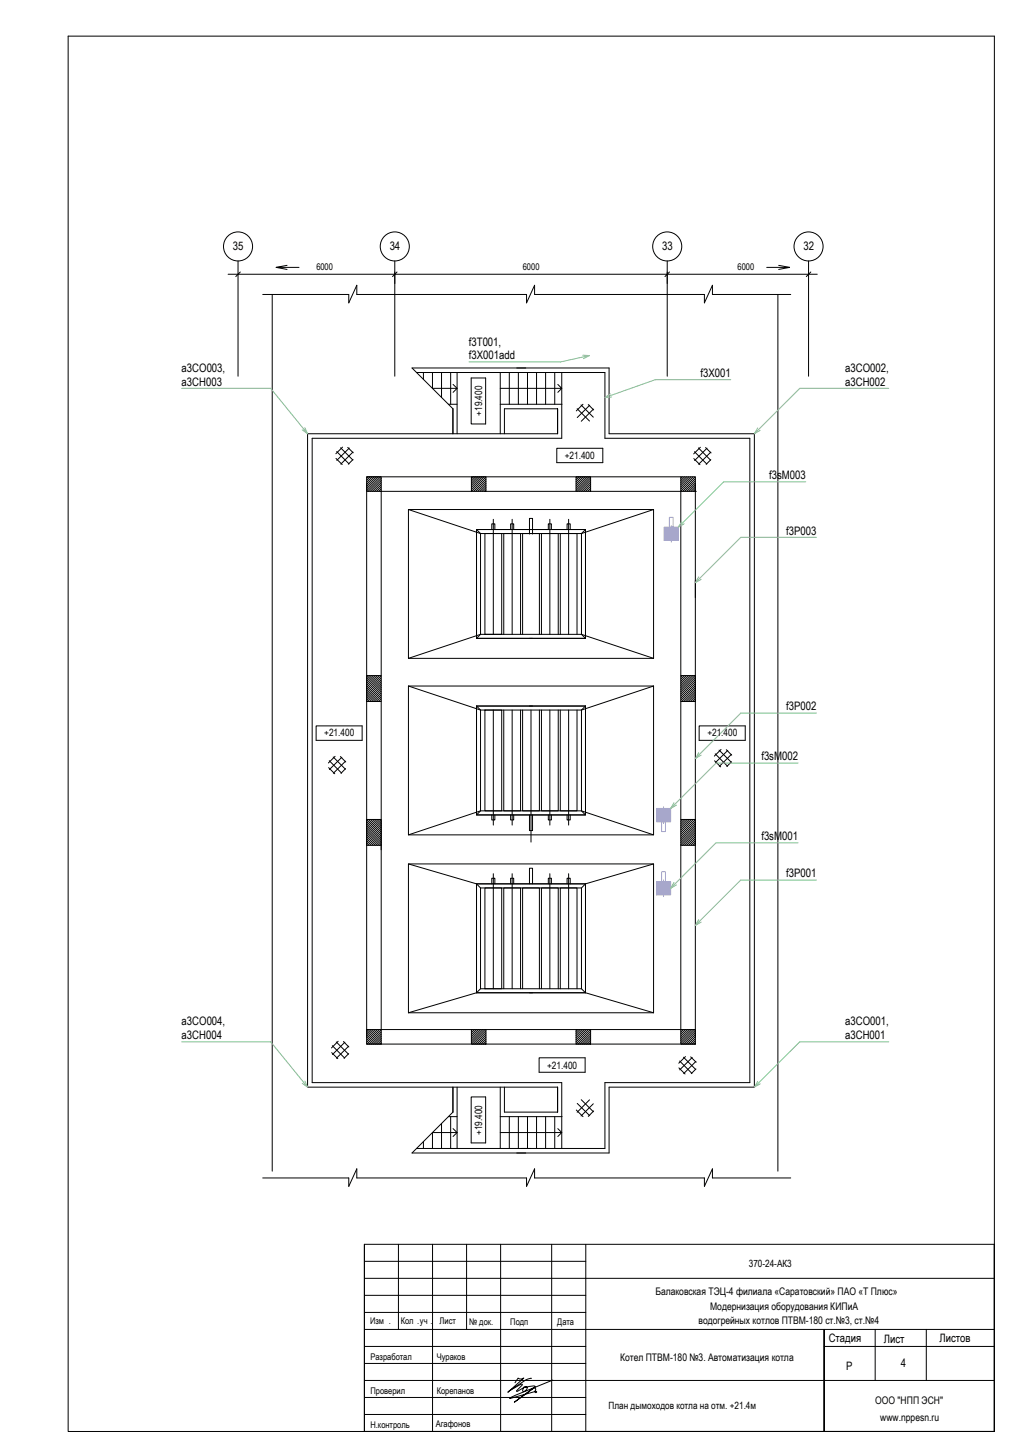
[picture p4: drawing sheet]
<svg xmlns="http://www.w3.org/2000/svg" width="297mm" height="420mm" viewBox="0 0 297 420" stroke-linecap="round" stroke-linejoin="round" font-family="sans-serif">
<g fill="none" stroke="#000" stroke-width=".29">
<path d="M19.7 10.5h268.5v404.6h-268.5zM66.1 79.5h170.7M69 75.7v33.4M69.6 78.9l-1.3 1.3M80 77.5l3.2 .6M83.2 76.9l-3.2 .6h6.7M114.4 75.7v33.4M115.1 78.9l-1.4 1.3M193.4 75.7v33.4M194 78.9l-1.3 1.3M222.2 77.5h6.6l-3.1 .6M225.7 76.9l3.1 .6"/>
<path d="M234.3 75.7v33.4M235 78.9l-1.3 1.3M76.1 85.4h25v2.4l2.3-5.1v2.7h49.2v2.4l2.3-5.1v2.7h49.2v2.4l2.4-5.1v2.7h22.7M78.9 85.4v254.2M225.4 85.4v254.2M120.7 108h54.6v19.1h42v186.8h-42v19.1h-54.6M122.7 108v2M125.3 108v4.6h7.2l-1.2 1.2M128 108v7.3M129.9 117.2h2.6M130.6 108v9.2M131.3 111.5l1.2 1.1"/>
<path d="M132.5 108v17.8M136.5 109.6h4.2v13.3h-4.2zM145 117.2h17.9M145 108v17.8M147.6 108v9.2M150.2 108v9.2M152.9 108v9.2M155.5 108v9.2M158.1 108v9.2M160.8 108v9.2M161.6 118.5h-15.4v7.3M161.6 111.5l1.2 1.1h-17.8"/>
<path d="M162.8 112.6l-1.2 1.2M162.8 108v19.1h-72.3v186.8h72.3v19.1M167.3 118.5l3.5 3.6M168.4 117.4l3.5 3.6M169 117.2l-2 1.9M170.5 117.3l1.5 1.6M170.9 117.5l-3.6 3.6M172 118.6l-3.6 3.6M97.4 132.9l1.8 1.8M97.6 130.9l3.6 3.6M98.7 129.8l3.6 3.6M99.3 129.6l-2 2"/>
<path d="M100.8 129.7l1.6 1.6M101.2 129.9l-3.6 3.6M102.3 131.1l-3.5 3.5M102.3 133.2l-1.4 1.4M106.3 138.3h91M106.3 138.3h4.2v4.2h-4.2zM106.6 138.3l-.3 .3M107.2 138.3l-.9 1M107.8 138.3l-1.5 1.6M108.5 138.3l-2.2 2.2M109.1 138.3l-2.8 2.8M109.7 138.3l-3.4 3.4"/>
<path d="M110.3 138.3l-4 4M110.5 139.9l-2.6 2.6M110.5 139.3l-3.2 3.2M110.5 138.7l-3.8 3.8M131.3 125.8v-7.3l-11.9-11.8h57.1v19.1h42.1v189.4h-42.1v19.1h-57.1l11.9-11.8v-7.3M136.6 138.3h4.2v4.2h-4.2zM137.2 138.3l-.6 .6M137.8 138.3l-1.2 1.2M138.4 138.3l-1.8 1.8M139 138.3l-2.4 2.4M139.7 138.3l-3.1 3M140.3 138.3l-3.7 3.6"/>
<path d="M140.8 139.6l-2.9 2.9M140.8 138.9l-3.5 3.6M140.8 138.3l-4.1 4.2h-26.2M161.4 130h13.3v4.2h-13.3zM161.6 125.8h-72.5v189.4h72.5M161.6 125.8v-7.3v7.3M166.9 138.3h4.3v4.2h-4.3zM167.2 138.3l-.3 .2M167.8 138.3l-.9 .8M168.4 138.3l-1.5 1.4M169 138.3l-2.1 2M169.6 138.3l-2.7 2.6"/>
<path d="M170.2 138.3l-3.3 3.3M170.9 138.3l-4 3.9M171.2 139.8l-2.7 2.7M171.2 139.2l-3.3 3.3M171.2 138.6l-3.9 3.9M197.3 138.3h4.2v4.2h-4.2zM197.8 138.3l-.5 .4M198.4 138.3l-1.1 1M199 138.3l-1.7 1.7M199.6 138.3l-2.3 2.3M200.2 138.3l-2.9 2.9M200.8 138.3l-3.5 3.5"/>
<path d="M201.1 133l1.7 1.7M201.3 131l3.5 3.6M201.4 138.3l-4.1 4.1M201.5 139.4l-3.1 3.1M201.5 138.8l-3.7 3.7M202.4 129.9l3.5 3.5M203 129.7l-2 1.9M204.5 129.8l1.6 1.5M204.9 130l-3.6 3.5M206 131.1l-3.5 3.5M206 133.3l-1.4 1.3M106.3 140.3v160.5"/>
<path d="M110.5 142.5v156h26.1M110.5 142.4l-.1 .1M110.5 141.8l-.8 .7M110.5 141.2l-1.4 1.3M110.5 140.5l-2 2M118.4 147.7h71v43.2M118.4 147.7v43.2l20.9-7-1.2 1.2M118.4 147.7l20.9 7-1.2-1.2M138.1 153.5h31.6v31.6h-31.6zM139.3 154.7h29.2v29.2h-29.2zM140.5 154.7h4.9v29.2h-4.9zM140.8 142.5h26.1"/>
<path d="M140.8 142l-.5 .5M140.8 141.4l-1.1 1.1M140.8 140.8l-1.7 1.7M140.8 140.2l-2.3 2.3M142.5 153.5v-1.6h.9v1.6M143 150.6v33.3M148 153.5v-1.6h.9v1.6M148.4 150.6v33.3M153.4 154.9v-4.6h.9v4.6M158.9 153.5v-1.6h.9v1.6M159.3 150.6v33.3M164.3 153.5v-1.6h.9v1.6"/>
<path d="M164.8 150.6v33.3M171.2 142.5h26.1v156h-26.1l-4.3 4.2M171.2 142.2l-.3 .3M171.2 141.6l-.9 .9M171.2 141l-1.5 1.5M171.2 140.4l-2.1 2.1M189.4 147.7l-20.9 7 1.2-1.2M201.5 140.3v160.5M201.5 142.5h.1M201.5 141.9l-.6 .6M201.5 141.2l-1.2 1.3M201.5 140.6l-1.8 1.9"/>
<path d="M201.5 140l-2.4 2.5M106.3 196.4l4.2 4.2M106.3 197l4.2 4.2M106.3 197.6l4.2 4.2M106.3 198.2l4.2 4.3M106.3 198.9l4.2 4.2M106.3 199.5l3.9 3.9M106.4 195.9l4.1 4.1M107 195.9l3.5 3.5M107.6 195.9l2.9 2.9M108.2 195.9l2.3 2.3M108.8 195.9l1.7 1.6"/>
<path d="M109.4 195.9l1.1 1M110 195.9l.5 .4M110.5 195.9h-4.2v7.5h4.2M118.4 198.9v43.2l20.9-7-1.2 1.2M118.4 198.9l20.9 7-1.2-1.2M118.4 198.9h71M118.4 190.9h71M146 183.9v-29.2h4.9v29.2M151.4 183.9v-29.2h4.9v29.2M153.4 185.1h.9M156.9 183.9v-29.2h4.9v29.2M162.4 183.9v-29.2h4.8v29.2"/>
<path d="M168.5 183.9l1.2 1.2M168.5 183.9l20.9 7M189.4 198.9l-20.9 7M189.4 198.9v43.2h-71M197.3 195.9h4.2v7.5h-4.2M197.7 195.9l-.4 .4M198.4 195.9l-1.1 1M198.9 195.9l-1.6 1.6M199.6 195.9l-2.3 2.3M200.2 195.9l-2.9 2.9M200.8 195.9l-3.5 3.5M201.4 195.9l-4.1 4.1"/>
<path d="M201.5 196.4l-4.2 4.2M201.5 197l-4.2 4.2M201.5 197.6l-4.2 4.2M201.5 198.2l-4.2 4.3M201.5 198.9l-4.2 4.2M201.5 199.5l-3.9 3.9M91.6 210.5h13.3v4.2h-13.3zM96.6 219.5l3.5 3.5M97.1 219.3l-1.9 1.9M98.6 219.4l1.6 1.6M99.1 219.6l-3.6 3.5M106.3 200.1l3.3 3.3"/>
<path d="M106.3 200.7l2.7 2.7M106.3 201.3l2.1 2.1M106.3 201.9l1.4 1.5M106.3 202.5l.8 .9M106.3 203.1l.2 .3M138.1 204.7h31.6v31.6h-31.6zM139.3 205.9h29.2v29.2h-29.2zM140.5 205.9h4.9v29.2h-4.9zM143 205.9v33.3M146 205.9v29.2h4.9v-29.2M148.4 205.9v33.3M151.4 205.9v29.2h4.9v-29.2"/>
<path d="M153.4 204.7h.9M153.9 205.9v38.3M156.9 205.9v29.2h4.9v-29.2M159.3 205.9v33.3M162.4 205.9v29.2h4.8v-29.2M164.8 205.9v33.3M169.7 204.7l-1.2 1.2M201.5 203.1l-.2 .3M201.5 202.5l-.9 .9M201.5 201.9l-1.5 1.5M201.5 201.3l-2.1 2.1M201.5 200.7l-2.7 2.7"/>
<path d="M201.5 200.1l-3.3 3.3M202.6 210.5h13.4v4.2h-13.4zM207.3 218.6l3.5 3.6M208.4 217.5l3.5 3.5M209 217.3l-2 1.9M210.5 217.4l1.5 1.6M210.9 217.6l-3.6 3.5M212 218.7l-3.6 3.5M95.2 222.6l1.8 1.8M95.4 220.6l3.6 3.6M100.1 220.7l-3.5 3.5M100.1 222.9l-1.3 1.3"/>
<path d="M106.3 237.7l4.2 4.2M106.3 238.3l4.2 4.2M106.3 238.9l4.2 4.2M106.3 239.5l4.2 4.2M106.8 237.6l3.7 3.7M107.4 237.6l3.1 3.1M108 237.6l2.5 2.5M108.6 237.6l1.9 1.8M109.2 237.6l1.3 1.2M109.9 237.6l.6 .6M142.5 236.3v1.5h.9v-1.5M148 236.3v1.5h.9v-1.5"/>
<path d="M153.4 236.3v4.5h.9v-4.5M158.9 236.3v1.5h.9v-1.5M164.3 236.3v1.5h.9v-1.5M169.7 236.3l-1.2-1.2 20.9 7M197.3 237.6h4.2v7.5h-4.2M197.9 237.6l-.6 .6M198.5 237.6l-1.2 1.2M199.1 237.6l-1.8 1.8M199.7 237.6l-2.4 2.5M200.3 237.6l-3 3.1M201 237.6l-3.7 3.7M201.5 237.7l-4.2 4.2"/>
<path d="M201.5 238.3l-4.2 4.2M201.5 238.9l-4.2 4.2M201.5 239.5l-4.2 4.2M207.1 220.6l1.8 1.8M212 220.9l-1.4 1.4M106.3 241.3l3.7 3.8M106.3 240.1l4.2 4.2M106.3 240.7l4.2 4.2M106.3 242l3.1 3.1M106.3 242.6l2.5 2.5M106.3 243.2l1.9 1.9M106.3 243.8l1.3 1.3"/>
<path d="M106.3 244.4l.7 .7M106.3 245v.1M110.5 245.1h-4.2v-7.5h4.2v8.8M118.4 250.5h71v43.2M138.1 256.3h31.6v31.6h-31.6zM139.3 257.5l-1.2-1.2-19.7-5.8v43.2M139.3 257.5h29.2v29.2h-29.2zM140.5 257.5h4.9v29.2h-4.9zM142.5 256.3v-1.6h.9v1.6M143 253.3v33.4M148 256.3v-1.6h.9v1.6M148.4 253.3v33.4"/>
<path d="M153.4 256.3v-4.5h.9v4.5M158.9 256.3v-1.6h.9v1.6M159.3 253.3v33.4M164.3 256.3v-1.6h.9v1.6M164.8 253.3v33.4M189.4 250.5l-19.7 5.8-1.2 1.2M201.5 245l-.1 .1M201.5 244.4l-.7 .7M201.5 243.8l-1.3 1.3M201.5 243.2l-1.9 1.9M201.5 242.6l-2.5 2.5M201.5 240.1l-4.2 4.2"/>
<path d="M201.5 240.7l-4.2 4.2M201.5 242l-3.1 3.1M201.5 241.3l-3.8 3.8M106.3 298.5h4.2v4.2h-4.2zM106.3 298.5v.1M106.9 298.5l-.6 .7M107.5 298.5l-1.2 1.3M108.1 298.5l-1.8 1.9M108.7 298.5l-2.4 2.5M109.3 298.5l-3 3.1M110 298.5l-3.7 3.7M110.5 299.9l-2.9 2.8"/>
<path d="M110.5 299.3l-3.5 3.4M110.5 298.6l-4.1 4.1M118.4 293.7h71M136.6 298.5h4.2v4.2h-4.2zM136.9 298.5l-.3 .3M137.5 298.5l-.9 .9M138.1 287.9l-19.7 5.8M138.1 298.5l-1.5 1.5M138.7 298.5l-2.1 2.2M139.3 286.7l-1.2 1.2M139.3 298.5l-2.7 2.8M139.9 298.5l-3.3 3.4"/>
<path d="M140.5 298.5l-3.9 4M140.8 298.5h26.1M140.8 299.5l-3.2 3.2M140.8 298.9l-3.9 3.8M146 286.7v-29.2h4.9v29.2M151.4 286.7v-29.2h4.9v29.2M153.4 287.9h.9M156.9 286.7v-29.2h4.9v29.2M162.4 286.7v-29.2h4.8v29.2M166.9 298.5h4.3v4.2h-4.3zM167.5 298.5l-.6 .6M168.1 298.5l-1.2 1.2"/>
<path d="M168.5 286.7l1.2 1.2M168.7 298.5l-1.8 1.8M169.3 298.5l-2.4 2.4M169.7 287.9l19.7 5.8M169.9 298.5l-3 3M170.5 298.5l-3.6 3.6M171.2 299.7l-3.1 3M171.2 299.1l-3.7 3.6M197.3 298.5h4.2v4.2h-4.2zM197.4 298.5l-.1 .2M198.1 298.5l-.8 .8M198.7 298.5l-1.4 1.4"/>
<path d="M199.3 298.5l-2 2M199.9 298.5l-2.6 2.6M200.5 298.5l-3.2 3.2M201.1 298.5l-3.8 3.8M201.5 300l-2.8 2.7M201.5 299.4l-3.4 3.3M201.5 298.7l-4 4M96.1 305.2l1.8 1.8M96.3 303.2l3.6 3.6M97.5 302.1l3.5 3.6M98 301.9l-1.9 2M99.5 302l1.6 1.6"/>
<path d="M99.9 302.2l-3.5 3.6M101 303.4l-3.5 3.5M101 305.5l-1.3 1.4M106.3 302.7h95.2M110.5 302.3l-.5 .4M110.5 301.7l-1.1 1M110.5 301.1l-1.7 1.6M110.5 300.5l-2.3 2.2M132.5 315.2v17.8M136.5 318.1h4.2v13.3h-4.2zM140.8 302.6l-.2 .1M140.8 301.9l-.8 .8"/>
<path d="M140.8 301.3l-1.4 1.4M140.8 300.7l-2 2M140.8 300.1l-2.6 2.6M145 315.2v17.8M146.2 315.2v7.3h15.4M156.2 306.7h13.4v4.2h-13.4zM161.6 315.2v7.3v-7.3M167.3 320l3.6 3.5M168.4 318.9l3.6 3.5M170.8 318.9l-3.5 3.6M171.2 302.2l-.6 .5M171.2 301.6l-1.2 1.1"/>
<path d="M171.2 301l-1.8 1.7M171.2 300.4l-2.4 2.3M196.7 309.6l1.8 1.8M197 307.7l3.5 3.5M198.1 306.6l3.5 3.5M198.6 306.4l-1.9 1.9M200.2 306.5l1.5 1.5M200.6 306.6l-3.6 3.6M201.5 302.4l-.3 .3M201.5 301.8l-.9 .9M201.5 301.2l-1.5 1.5M201.5 300.6l-2.2 2.1"/>
<path d="M201.7 307.8l-3.6 3.5M201.7 310l-1.4 1.3M122.7 331v2M128 325.8v7.2M129.9 323.8h2.6M130.6 323.8v9.2M131.3 327.3l1.2 1.1h-7.2v4.6M132.5 328.4l-1.2 1.1M145 328.4h17.8l-1.2 1.1M145 323.8h17.9M147.6 323.8v9.2M150.2 323.8v9.2"/>
<path d="M152.9 323.8v9.2M155.5 323.8v9.2M158.1 323.8v9.2M160.8 323.8v9.2M161.6 327.3l1.2 1.1M167 321.9l2 1.9M171.9 320.1l-3.5 3.5M172 322.1l-1.5 1.6M76.1 341.6h25v2.4l2.3-5.1v2.7h49.2v2.4l2.3-5.1v2.7h49.2v2.4l2.4-5.1v2.7h22.7M105.6 370.7h182.6M105.6 375.6h64.2M105.6 365.7h64.2"/>
<path d="M115.5 360.8v24.7M125.3 360.8v54.3M135.2 360.8v24.7M145.1 360.8v54.3M159.9 360.8v54.3M169.8 360.8v54.3M288.2 360.8h-182.6v54.3h182.6M105.6 395.4h64.2M105.6 390.4h64.2M105.6 380.6h64.2M105.6 385.5h182.6M153.9 399.7l-1.5 .4-5.2 3.6 4.6-4.1a1.38 1.38 0 0 1-1.7 0l-.9 1.3"/>
<path d="M238.8 390.4h49.4M253.6 385.5v14.8M268.4 385.5v14.8M105.6 400.3h182.6M105.6 410.1h64.2M105.6 405.2h64.2M160.2 400.2l-10.8 4.4-1.7 .9 7.5-2 .3 .1-.2 .2-.3-.2a.84 .84 0 0 0 0-1.1l-.9 .5-5 3.6 5.9-4.6-.4-.1-2.8 .4a.52 .52 0 0 1 .6-.2 .52 .52 0 0 1 .4 .4l-.3 .5-.6 .5-.5-.3 .3-.8-2 1 1.6-1.8-.1-.3-3.2 1.7M238.8 415.1v-29.6v29.6"/>
<circle cx="69" cy="71.5" r="4.2"/>
<circle cx="114.4" cy="71.5" r="4.2"/>
<circle cx="193.4" cy="71.5" r="4.2"/>
<circle cx="234.3" cy="71.5" r="4.2"/>
</g>
<g fill="none" stroke="#9f9fff" stroke-width=".29">
<path d="M192.5 156.6l.1 .1M192.5 156.3l.4 .4M192.5 156l.7 .7M192.5 155.7l.9 1M192.5 155.4l1.2 1.3M192.5 155.2l1.5 1.5M192.5 154.9l1.8 1.8M192.5 154.6l2.1 2.1M192.5 154.3l2.4 2.4M192.5 154l2.7 2.7M192.5 153.7l3 3M192.5 153.4l3.3 3.3"/>
<path d="M192.5 153.1l3.6 3.6M192.5 152.9h4.1v3.8h-4.1zM192.5 152.9l3.9 3.8M192.8 152.9l3.8 3.7M193.1 152.9l3.5 3.4M193.4 152.9l3.2 3.1M193.7 152.9l2.9 2.8M194 150h1.1v2.9h-1.1zM194 152.9l2.6 2.5M194.3 152.9l2.3 2.3M194.5 152.4v4.8M194.6 152.9l2 2"/>
<path d="M194.9 152.9l1.7 1.7M195.2 152.9l1.4 1.4M195.5 152.9l1.1 1.1M195.7 152.9l.9 .8M196 152.9l.6 .5M196.3 152.9l.3 .2M190.2 238l.3 .3M190.2 237.7l.6 .6M190.2 237.4l.9 .9M190.2 237.2l1.2 1.1M190.2 236.9l1.5 1.4M190.2 236.6l1.8 1.7"/>
<path d="M190.2 236.3l2.1 2M190.2 236l2.4 2.3M190.2 235.7l2.6 2.6M190.2 235.4l2.9 2.9M190.2 235.1l3.2 3.2M190.2 234.8l3.5 3.5M190.2 234.5l3.8 3.8M190.2 234.4h4.2v3.9h-4.2zM190.4 234.4l3.9 3.9M190.7 234.4l3.7 3.6M191 234.4l3.4 3.3M191.3 234.4l3.1 3"/>
<path d="M191.6 234.4l2.8 2.8M191.7 238.3h1.1v2.8h-1.1zM191.9 234.4l2.5 2.5M192.2 234.4l2.2 2.2M192.3 233.9v4.9M192.5 234.4l1.9 1.9M192.8 234.4l1.6 1.6M193.1 234.4l1.3 1.3M193.4 234.4l1 1M193.7 234.4l.7 .7M194 234.4l.4 .4M194.2 234.4l.2 .1"/>
<path d="M190.2 259.4l.1 .1M190.2 259.1l.4 .4M190.2 258.8l.7 .7M190.2 258.5l1 1M190.2 258.2l1.3 1.3M190.2 257.9l1.6 1.6M190.2 257.6l1.9 1.9M190.2 257.3l2.2 2.2M190.2 257l2.5 2.5M190.2 256.8l2.8 2.7M190.2 256.5l3.1 3M190.2 256.2l3.4 3.3"/>
<path d="M190.2 255.9l3.6 3.6M190.2 255.6h4.2v3.9h-4.2zM190.3 255.6l3.8 3.9M190.6 255.6l3.8 3.8M190.9 255.6l3.5 3.5M191.2 255.6l3.2 3.2M191.5 255.6l2.9 2.9M191.7 252.8h1.1v2.8h-1.1zM191.7 255.6l2.7 2.6M192 255.6l2.4 2.3M192.3 255.1v4.9M192.3 255.6l2.1 2"/>
<path d="M192.6 255.6l1.8 1.7M192.9 255.6l1.5 1.4M193.2 255.6l1.2 1.2M193.5 255.6l.9 .9M193.8 255.6l.6 .6M194.1 255.6l.3 .3"/>
</g>
<g fill="none" stroke="#7ac58e" stroke-width=".29">
<path d="M52.7 112.6h25.7l10.7 13.2M168.9 103l1.9 .1M170.8 103.1l-8.4 1.8h-26.5M170.8 103.1l-1.7 .9M176.9 114.2l-1.6 1.1M177.2 115.1l-1.9 .2M211.8 110.1h-21.9l-14.6 5.2M257.6 112.6h-25.8l-13.2 13.2M87.6 124.6l1.5 1.2M88.3 124l.8 1.8M219.6 124.1l-1 1.7M220.3 124.8l-1.7 1"/>
<path d="M233.5 139.7h-23.8l-13.1 13.2M197.5 151.2l-.9 1.7M198.2 151.9l-1.6 1M236.6 155.8h-21.9l-13.2 13.2M202.5 167.3l-1 1.7M203.2 168l-1.7 1M202.5 218.3l-1 1.6M203.2 219l-1.7 .9M236.6 206.8h-21.9l-13.2 13.1M195.3 232.7l-.9 1.7M196 233.4l-1.6 1M231.3 221.3h-23.8l-13.1 13.1"/>
<path d="M195.3 255.9l-.9 1.7M196 256.6l-1.6 1M231.3 244.4h-23.8l-13.1 13.2M236.6 255.2h-21.9l-13.2 13.1M202.5 266.7l-1 1.6M203.2 267.4l-1.7 .9M52.7 302.1h25.7l10.7 13.1M87.6 314.1l1.5 1.1M88.3 313.5l.8 1.7M219.6 313.6l-1 1.6M220.3 314.3l-1.7 .9M257.6 302.1h-25.8l-13.2 13.1"/>
</g>
<g font-size="3.4">
<text x="67.5" y="72.6">35</text>
<text x="112.9" y="72.6">34</text>
<text x="191.9" y="72.6">33</text>
<text x="232.8" y="72.6">32</text>
<text x="135.9" y="100.2">f3T001,</text>
<text x="52.6" y="107.9">а3СО003,</text>
<text x="135.9" y="104.1">f3X001add</text>
<text x="244.9" y="107.9">а3СО002,</text>
<text x="52.6" y="111.8">а3СН003</text>
<text x="203" y="109.3">f3X001</text>
<text x="244.9" y="111.8">а3СН002</text>
<text x="222.9" y="138.9">f3sM003</text>
<text x="227.8" y="155">f3P003</text>
<text x="227.8" y="206">f3P002</text>
<text x="220.6" y="220.5">f3sM002</text>
<text x="220.6" y="243.6">f3sM001</text>
<text x="227.8" y="254.4">f3P001</text>
<text x="52.6" y="297.3">а3СО004,</text>
<text x="244.9" y="297.3">а3СО001,</text>
<text x="52.6" y="301.3">а3СН004</text>
<text x="244.9" y="301.3">а3СН001</text>
<text x="240.2" y="389">Стадия</text>
<text x="256.1" y="389.3">Лист</text>
<text x="272.3" y="389.2">Листов</text>
<text x="245.2" y="397.3">Р</text>
<text x="261.1" y="396.5">4</text>
</g>
<g font-size="3">
<text x="189.9" y="375.5">Балаковская ТЭЦ-4 филиала «Саратовский» ПАО «Т Плюс»</text>
<text x="202.4" y="383.9">водогрейных котлов ПТВМ-180 ст.№3, ст.№4</text>
<text x="205.8" y="379.8">Модернизация оборудования КИПиА</text>
<text x="179.7" y="394.7">Котел ПТВМ-180 №3. Автоматизация котла</text>
<text x="253.6" y="407.1">ООО &quot;НПП ЭСН&quot;</text>
<text x="255.1" y="412.2">www.nppesn.ru</text>
</g>
<g font-size="2.9">
<text x="139.7" y="120.6" transform="rotate(-90 139.7 120.6)">+19.400</text>
<text x="163.7" y="133.2">+21.400</text>
<text x="94" y="213.5">+21.400</text>
<text x="205" y="213.5">+21.400</text>
<text x="158.6" y="309.9">+21.400</text>
<text x="139.7" y="329.1" transform="rotate(-90 139.7 329.1)">+19.400</text>
<text x="217" y="367.4">370-24-АК3</text>
<text x="176.4" y="408.6">План дымоходов котла на отм. +21.4м</text>
</g>
<g font-size="2.7">
<text x="91.7" y="78.3">6000</text>
<text x="151.5" y="78.3">6000</text>
<text x="213.7" y="78.3">6000</text>
<text x="107.2" y="383.9">Изм .</text>
<text x="127.4" y="384">Лист</text>
<text x="116.1" y="384">Кол .уч .</text>
<text x="135.9" y="384.2">№ док.</text>
<text x="147.9" y="384.2">Подп</text>
<text x="161.5" y="384.1">Дата</text>
<text x="107.4" y="394.3">Разработал</text>
<text x="126.6" y="394.3">Чураков</text>
<text x="107.4" y="404.2">Проверил</text>
<text x="126.6" y="404.2">Корепанов</text>
<text x="126.3" y="413.8">Агафонов</text>
<text x="107.4" y="414">Н.контроль</text>
</g>
</svg>
